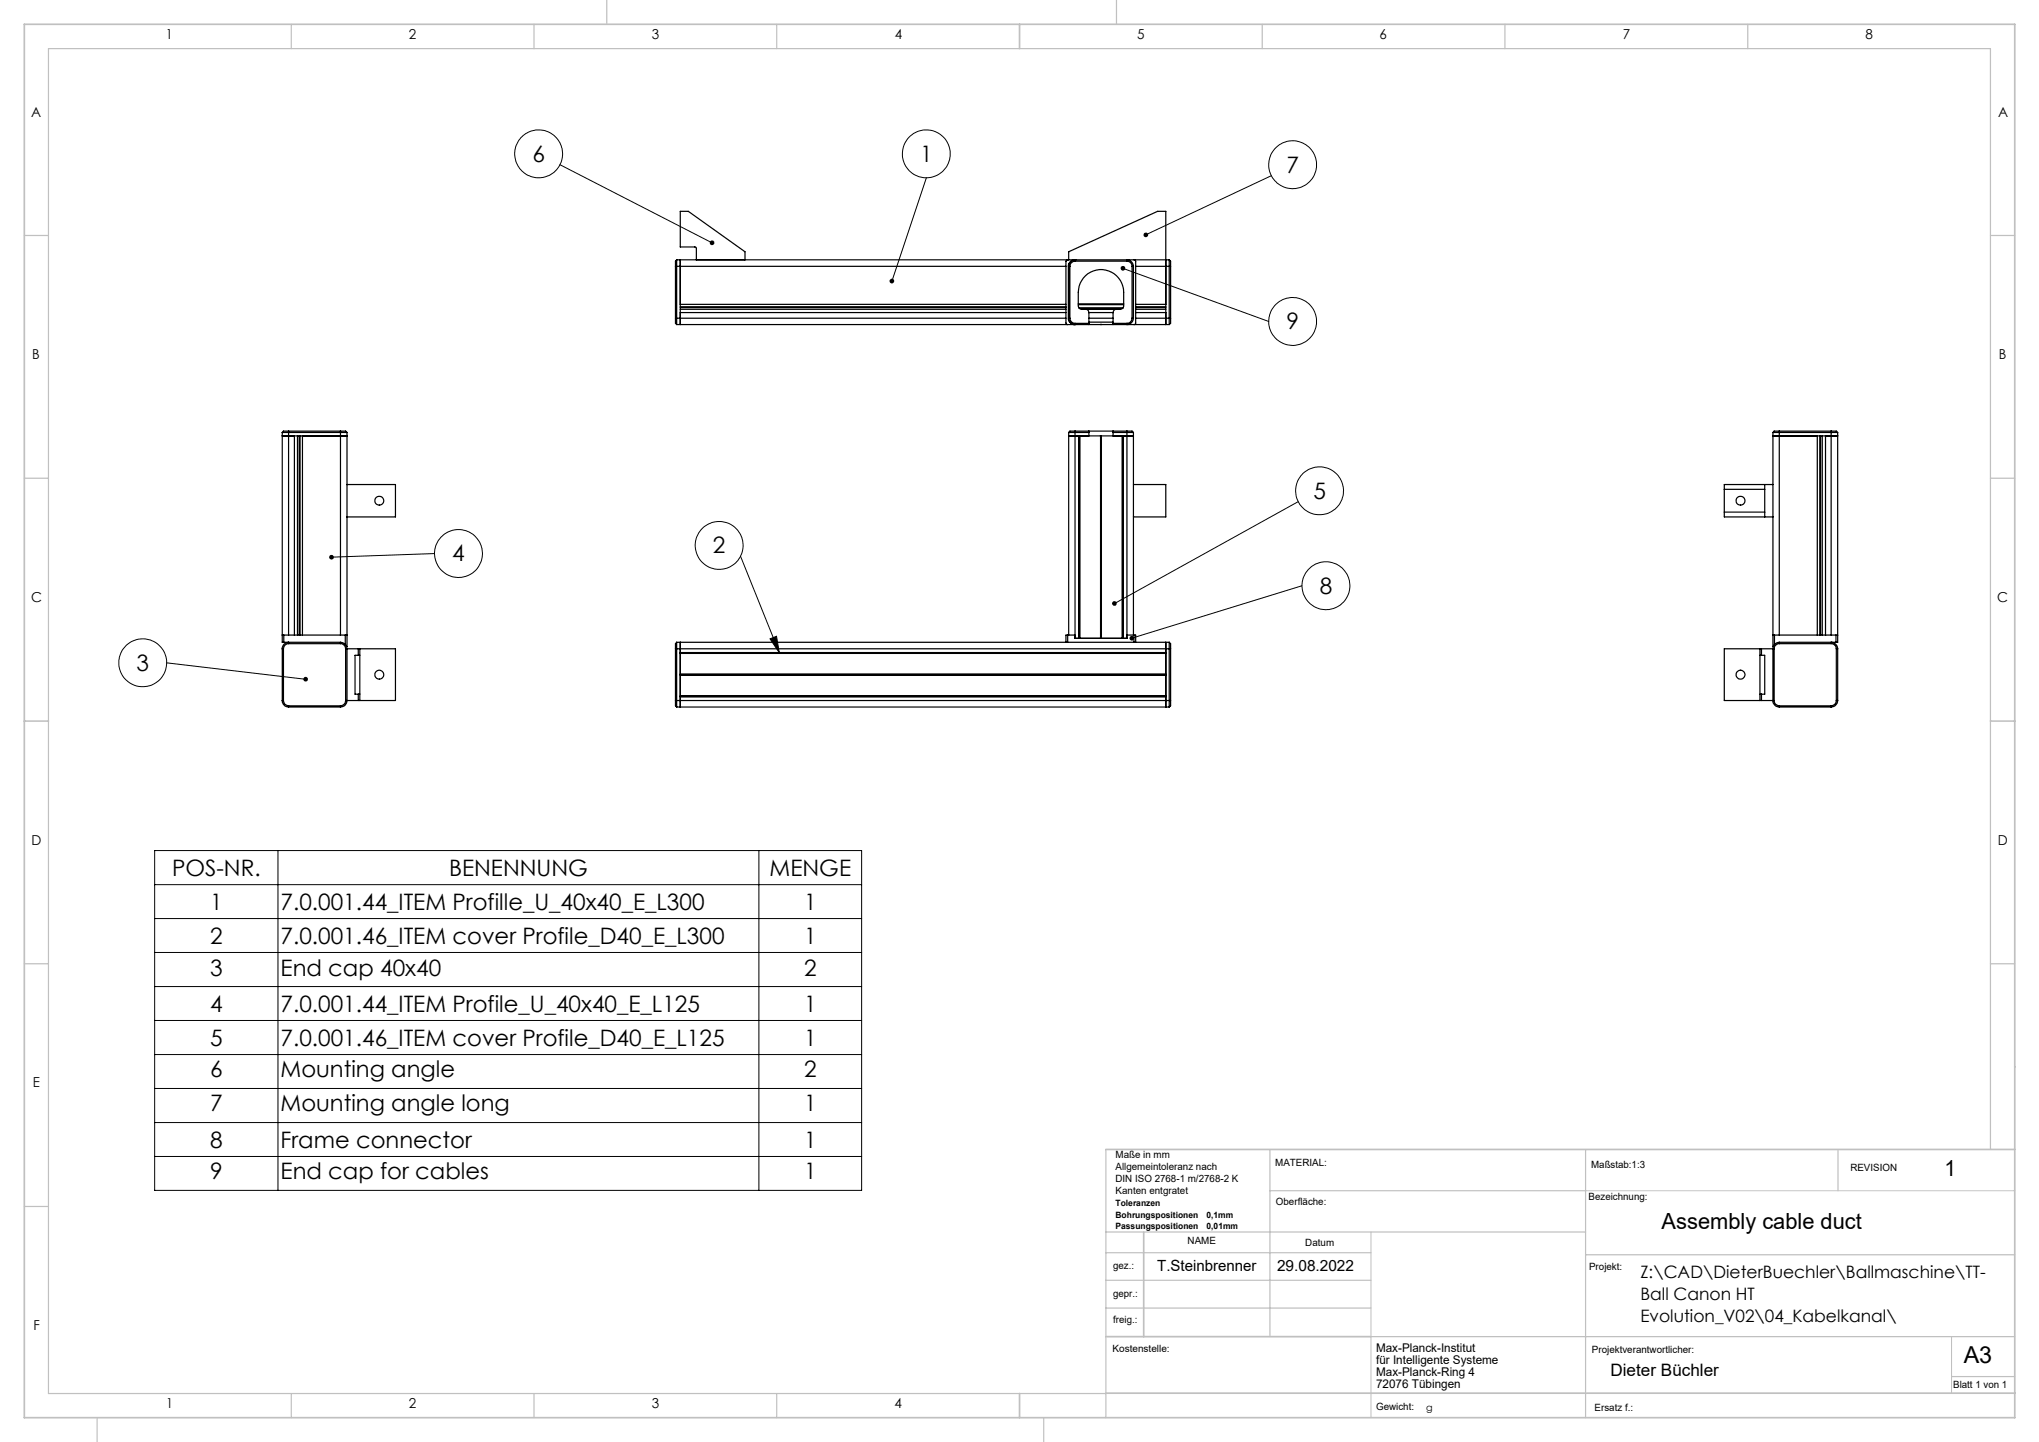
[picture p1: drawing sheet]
<svg xmlns="http://www.w3.org/2000/svg" width="420mm" height="297mm" viewBox="0 0 420 297" stroke-linecap="round" stroke-linejoin="round" font-family="sans-serif">
<path d="M282.4 253.7v38.3M326.6 245.2h88.4M402 275.3v11.6" fill="none" stroke="#c0c0c0" stroke-width=".21"/>
<g fill="none" stroke="#c0c0c0" stroke-width=".25">
<path d="M125 0v5M230 0v5M60 5v5M110 5v5M160 5v5M260 5v5M310 5v5M360 5v5M5 48.5h5M410 48.5h5M5 98.5h5M410 98.5h5"/>
<path d="M5 198.5h5M410 198.5h5M227.8 236.7v55.3M261.6 236.7v38.6M326.6 236.7v55.3M378.6 236.7v8.5M410 236.7v-226.7h-400v277h217.8M5 248.5h5M227.8 258h54.6M227.8 253.7h98.8M261.6 245.2h65M326.6 258.4h88.4"/>
<path d="M227.8 269.4h54.6M227.8 263.7h54.6M282.4 275.3h132.6M20 292v5M60 287v5M110 287v5M160 287v5M215 292v5M402 283.5h13"/>
</g>
<path d="M5 5h410v287h-410zM210 5v5M5 148.5h5M410 148.5h5M227.8 236.7h187.2M235.6 253.7v21.6M227.8 275.3h54.6M210 287v5M227.9 286.9h187.2" fill="none" stroke="#c0c0c0" stroke-width=".35"/>
<g fill="none" stroke="#000" stroke-width=".25">
<path d="M139.1 54.9v10.6M139.1 54.9h80.5M139.4 53.5v13.3M139.4 53.5l-.3 .3v1.1M139.4 53.5h101.4M140.1 53.5v13.3M143.4 53.5v-2.4l-.1-.2h-3.2v-7.4h1.7l11.7 8.4v1.6M219.9 53.5l-.3 .4v12.6l.1 .3h.2M220.1 53.5v-1.6l18.3-8.4h1.7v22M220.1 54.9v10.6M220.1 54.9h.3M220.4 54.9v10.6"/>
<path d="M221.4 53.5a1.39 1.39 0 0 0-1.3 1.4v10.6a1.33 1.33 0 0 0 1.3 1.3M221.4 53.5h.1M221.4 53.8a1.09 1.09 0 0 0-1 1.1M221.4 53.8v-.3a1.33 1.33 0 0 0-1.3 1.4M221.4 53.8h10.7M223.6 56.8a4.7 4.7 0 0 1 5-.9 4.7 4.7 0 0 1 2.9 4.3v2.8a.73 .73 0 0 1-.7 .7h-8a.73 .73 0 0 1-.7-.7 10 10 0 0 1 .4-4.7zM232.1 53.8a1.09 1.09 0 0 1 1.1 1.1M232.1 53.8v-.3a1.39 1.39 0 0 1 1.4 1.4M233.2 54.9h.3M233.2 54.9v10.6M233.5 54.9v10.6M233.6 53.5l.3 .3v12.8l-.3 .2"/>
<path d="M233.9 54.9h7.2M240.8 53.5v13.3M240.8 53.5l.3 .3v1.1M241.1 54.9v10.6M139.1 65.5v.2a1.15 1.15 0 0 0 .3 1.1M139.1 65.5h80.5M139.4 66.8h101.4M140.1 63.7h79.5M140.1 63.2h79.5M140.1 64.4h79.5M140.1 62.7h79.5M140.1 63.4h79.5"/>
<path d="M220.1 65.5a1.33 1.33 0 0 0 1.3 1.3v-.2M220.1 65.5h.3M220.4 65.5a1.09 1.09 0 0 0 1 1.1M221.4 66.8h.1M221.4 66.6h2.9M222.1 62.8h9.4M222.1 62.6h9.4M222.3 63.4h9M222.4 63.5h8.8M223.6 63.7a.66 .66 0 0 1 .7 .7M224.3 64.4v2.4M224.3 65.5h5"/>
<path d="M224.3 66.4h5M224.3 64.4h5M226.8 66.8h.1M226.8 66.8h-.1M229.3 64.4v2.4M229.3 66.6h2.8M229.9 63.7a.66 .66 0 0 0-.6 .7M233.2 65.5a1.09 1.09 0 0 1-1.1 1.1M233.2 65.5h.3M233.5 65.5a1.39 1.39 0 0 1-1.4 1.3v-.2M233.9 63.7h6.2M233.9 65.5h7.2"/>
<path d="M233.9 63.2h6.2M233.9 64.4h6.2M233.9 62.7h6.2M233.9 63.4h6.2M240.1 65.5v1.3zM241.1 65.5v.2a1.05 1.05 0 0 1-.3 1.1M58.1 89.1h13.4M58.1 89.8h1.3zM58.1 89.1v43.2h.4M59.4 89.8h12.1M59.4 88.8h-.1a1.05 1.05 0 0 0-1.2 .3M59.4 88.8h10.7"/>
<path d="M59.4 88.8v42M60.6 89.8v41M61.3 89.8v41M61.6 89.8v41M61.8 89.8v41M62.3 89.8v41M70.1 88.8h1.1l.3 .3M70.1 88.8v42M71.5 89.1v44h-.1M71.5 99.8h10v6.7h-10M220.1 89.1h4.2M220.1 89.8h1.3z"/>
<path d="M220.1 89.1v41.7M221.4 89.8h12.1M221.4 88.8h-.2a1.02 1.02 0 0 0-1.1 .3M221.4 88.8h2.9M221.4 88.8v42.7M222.2 89.8v41.7M222.3 89.8v41.7M222.4 89.8v41.7M224.3 88.8h5M224.3 88.8v1M226.7 89.8v41.7M226.8 89.8h.1"/>
<path d="M226.8 89.8v41.7M226.9 89.8v41.7M229.3 89.1h4.2M229.3 88.8h2.8M229.3 88.8v1M231.1 89.8v41.7M231.2 89.8v41.7M231.3 89.8v41.7M231.4 89.8v41.7M232.1 88.8h1.1l.3 .3M232.1 88.8v42.7h-10.7v-.7h-1.5M233.5 89.1v41.7"/>
<path d="M233.5 99.8h6.6v6.7h-6.6M363.5 99.8v6.7M365.2 89.8h13.3M365.2 89.1h13.3M365.2 89.1l.1 44M365.2 99.8h-10v6.7h10M366.5 88.8h-.2a1.02 1.02 0 0 0-1.1 .3M366.5 88.8h10.7M366.5 88.8v42M374.3 89.8v41M374.9 89.8v41M375 89.8v41"/>
<path d="M375.4 89.8v41M376 89.8v41M377.2 88.8h1l.3 .3M377.2 88.8v42M378.5 89.1v43.2h-.3M355.2 100.8h8.3M355.2 105.5h8.3M58.1 130.8h.4M58.1 133.6h.3M58.1 133.6v10.7M58.4 133.6v10.7M58.5 130.8h12.6"/>
<path d="M58.5 132.3h11.6M58.5 130.8v1.5M59.4 132.6a1.09 1.09 0 0 0-1 1M59.4 132.6v-.3a1.33 1.33 0 0 0-1.3 1.3M59.4 132.6h10.7M70.1 132.3a1.33 1.33 0 0 1 1.4 1.3v10.7a1.33 1.33 0 0 1-1.4 1.3M70.1 132.6a1.09 1.09 0 0 1 1.1 1M70.1 132.3v.3M71.1 130.8h.4M71.1 130.8v1.9M71.2 133.6h2.6M71.2 133.6v10.7"/>
<path d="M73.8 135h.3M73.8 133.6h.3M73.8 133.6v1.4M73.8 135h-.7v8h.7M74.1 133.6h7.4v10.7h-7.4M74.1 133.6v10.7M139.1 133.6h102M139.1 133.6v10.7M139.4 132.3l-.3 .3v1M139.4 132.3v13.3M139.4 132.3h80.2M140.1 132.3v13.3"/>
<path d="M140.1 134.4h100M140.1 134.5h100M140.1 134.6h100M140.1 138.8h100M140.1 138.9h100M140.1 139h100M140.1 139.1h100M219.6 132.3h.3M219.9 130.8h-.3v1.5M219.9 132.3h13.7M219.9 130.8v1.5M233.6 130.8h.3v1.5"/>
<path d="M233.6 132.3h.3M233.6 130.8h-1.5v.7M233.6 130.8v1.5M233.9 132.3h6.9M240.1 132.3v13.3M240.8 132.3v13.3M240.8 132.3l.3 .3v1M241.1 133.6v10.7M362.5 135h.3M362.5 133.6h.3M362.5 133.6h-7.3v10.7h7.3M362.5 133.6v10.7"/>
<path d="M362.8 133.6h2.6M362.8 135h.7v8h-.7M362.8 133.6v1.4M365.2 130.8h.3M365.4 133.6v10.7M365.5 130.8h12.7M365.5 130.8v1.9M366.5 132.6a1.09 1.09 0 0 0-1.1 1M366.5 132.3a1.33 1.33 0 0 0-1.3 1.3v10.7a1.33 1.33 0 0 0 1.3 1.3M366.5 132.3h11.7M366.5 132.6h10.7M366.5 132.3v.3"/>
<path d="M377.2 132.6a1.09 1.09 0 0 1 1 1M377.2 132.6v-.3a1.39 1.39 0 0 1 1.3 1.3M378.2 130.8h.3M378.2 130.8v1.5M378.2 133.6h.3M378.2 133.6v10.7M378.5 133.6v10.7M58.1 144.3a1.33 1.33 0 0 0 1.3 1.3M58.1 144.3h.3M58.4 144.3a1.08 1.08 0 0 0 1 1.1M59.4 145.6h10.7M59.4 145.4v.2"/>
<path d="M59.4 145.4h10.7M70.1 145.4v.2M71.2 144.3a1.08 1.08 0 0 1-1.1 1.1M71.2 144.3h2.6M73.8 143h.3M73.8 144.3h.3M73.8 143v1.3M139.1 144.3v1.1l.3 .2M139.1 144.3h102M139.4 145.6h101.4M140.1 143.3h100M140.1 143.4h100"/>
<path d="M140.1 143.5h100M241.1 144.3v.2a1.11 1.11 0 0 1-.3 1.1M362.5 143h.3M362.5 144.3h.3M362.8 144.3h2.6M362.8 143v1.3M365.4 144.3a1.08 1.08 0 0 0 1.1 1.1M366.5 145.6h10.7M366.5 145.4h10.7M366.5 145.4v.2M377.2 145.4v.2M378.2 144.3a1.08 1.08 0 0 1-1 1.1"/>
<path d="M378.2 144.3h.3M378.5 144.3a1.39 1.39 0 0 1-1.3 1.3"/>
<circle cx="78.1" cy="103.1" r=".92"/>
<circle cx="358.5" cy="103.1" r=".92"/>
<circle cx="78.1" cy="139" r=".92"/>
<circle cx="358.5" cy="139" r=".92"/>
</g>
<g fill="none" stroke="#000" stroke-width=".21">
<path d="M115.4 33.9l31.3 16.1M190.8 36.6l-7.1 21.3M261.9 36.2l-25.9 12.2M231.3 55.3l30 10.9M89.5 114l-21.2 .8M152.5 114.6l8 19.8M267.4 103.3l-37.8 21M34.3 136.5l28.7 3.4M158.6 131.6l1.3-.5 .6 3.3zM268.2 120.6l-35 10.8M31.9 175.2h145.6v70h-145.6zM57.3 175.2v70"/>
<path d="M156.3 175.2v70M31.9 182.2h145.6M31.9 189.2h145.6M31.9 196.2h145.6M31.9 203.2h145.6M31.9 210.2h145.6M31.9 217.2h145.6M31.9 224.2h145.6M31.9 231.2h145.6M31.9 238.2h145.6"/>
<circle cx="111" cy="31.7" r="4.9"/>
<circle cx="190.8" cy="31.7" r="4.9"/>
<circle cx="266.3" cy="33.9" r="4.9"/>
<circle cx="266.3" cy="66.2" r="4.9"/>
<circle cx="94.5" cy="114" r="4.9"/>
<circle cx="148.1" cy="112.3" r="4.9"/>
<circle cx="271.8" cy="101.1" r="4.9"/>
<circle cx="29.4" cy="136.5" r="4.9"/>
<circle cx="273.1" cy="120.6" r="4.9"/>
</g>
<path d="M158.6 131.6l1.3-.5 .6 3.3zM229.3 123.9l-.2 .3v.3l.5-.2-.5 .2a.49 .49 0 0 0 .7 .2 .49 .49 0 0 0 .2-.7 .49 .49 0 0 0-.7-.1zM232.8 131.1l-.1 .5 .5-.2-.5 .2a.48 .48 0 0 0 .7 .3 .48 .48 0 0 0 .1-.7 .48 .48 0 0 0-.7-.1zM183.5 57.5a.49 .49 0 0 0-.3 .4 .49 .49 0 0 0 .4 .4l.1-.4-.1 .4a.48 .48 0 0 0 .6-.4 .48 .48 0 0 0-.7-.4zM146.3 49.7a.49 .49 0 0 0 .1 .7 .49 .49 0 0 0 .7-.2l-.4-.2 .4 .2v-.3a.48 .48 0 0 0-.3-.4 .48 .48 0 0 0-.5 .2zM235.7 48l-.1 .6 .4-.2-.4 .2a.49 .49 0 0 0 .7 .2 .49 .49 0 0 0 .1-.7 .49 .49 0 0 0-.7-.1zM231 54.9l-.1 .2 .4 .2-.4-.2a.48 .48 0 0 0 .4 .6 .48 .48 0 0 0 .4-.6 .48 .48 0 0 0-.7-.2zM67.9 114.4l-.1 .4h.5h-.5a.48 .48 0 0 0 .6 .4 .48 .48 0 0 0 .3-.7 .48 .48 0 0 0-.8-.1zM62.6 139.6a.48 .48 0 0 0 .1 .7 .48 .48 0 0 0 .7-.4h-.4h.4v-.2a.44 .44 0 0 0-.8-.1z" fill="#000"/>
<text font-size="4.8" x="404.5" y="280.8">A3</text>
<g font-size="4.7">
<text x="109.7" y="33.3">6</text>
<text x="189.5" y="33.3">1</text>
<text x="265" y="35.6">7</text>
<text x="265" y="67.8">9</text>
<text x="270.5" y="102.7">5</text>
<text x="146.9" y="114">2</text>
<text x="93.2" y="115.6">4</text>
<text x="271.8" y="122.3">8</text>
<text x="28.1" y="138.1">3</text>
<text x="35.4" y="180.4">POS-NR.</text>
<text x="92.5" y="180.4">BENENNUNG</text>
<text x="158.5" y="180.4">MENGE</text>
<text x="43.3" y="187.4">1</text>
<text x="57.8" y="187.4">7.0.001.44_ITEM Profille_U_40x40_E_L300</text>
<text x="165.6" y="187.4">1</text>
<text x="43.3" y="194.4">2</text>
<text x="57.8" y="194.4">7.0.001.46_ITEM cover Profile_D40_E_L300</text>
<text x="165.6" y="194.4">1</text>
<text x="43.3" y="200.9">3</text>
<text x="57.8" y="200.9">End cap 40x40</text>
<text x="165.6" y="200.9">2</text>
<text x="43.3" y="208.4">4</text>
<text x="57.8" y="208.4">7.0.001.44_ITEM Profile_U_40x40_E_L125</text>
<text x="165.6" y="208.4">1</text>
<text x="43.3" y="215.4">5</text>
<text x="57.8" y="215.4">7.0.001.46_ITEM cover Profile_D40_E_L125</text>
<text x="165.6" y="215.4">1</text>
<text x="43.3" y="221.9">6</text>
<text x="57.8" y="221.9">Mounting angle</text>
<text x="165.6" y="221.9">2</text>
<text x="43.3" y="228.9">7</text>
<text x="57.8" y="228.9">Mounting angle long</text>
<text x="165.6" y="228.9">1</text>
<text x="43.3" y="236.4">8</text>
<text x="57.8" y="236.4">Frame connector</text>
<text x="165.6" y="236.4">1</text>
<text x="43.3" y="242.9">9</text>
<text x="57.8" y="242.9">End cap for cables</text>
<text x="165.6" y="242.9">1</text>
</g>
<g font-size="4.6">
<text x="400.5" y="242.3">1</text>
<text x="342.3" y="253">Assembly cable duct</text>
</g>
<g font-size="3.5">
<text x="337.9" y="263.3">Z:\CAD\DieterBuechler\Ballmaschine\TT-</text>
<text x="337.9" y="267.8">Ball Canon HT</text>
<text x="337.9" y="272.3">Evolution_V02\04_Kabelkanal\</text>
<text x="331.7" y="283.4">Dieter Büchler</text>
</g>
<g font-size="3.2">
<text x="238.4" y="261.7">T.Steinbrenner</text>
<text x="263.1" y="261.7">29.08.2022</text>
</g>
<g font-size="2.8">
<text x="34.1" y="8.1">1</text>
<text x="84.2" y="8.1">2</text>
<text x="134.2" y="8.1">3</text>
<text x="184.3" y="8">4</text>
<text x="234.2" y="8">5</text>
<text x="284.2" y="8.1">6</text>
<text x="334.3" y="8.1">7</text>
<text x="384.2" y="8.1">8</text>
<text x="6.4" y="24.1">A</text>
<text x="411.6" y="24">A</text>
<text x="6.6" y="74">B</text>
<text x="411.7" y="73.9">B</text>
<text x="6.4" y="124">C</text>
<text x="411.4" y="124">C</text>
<text x="6.5" y="174">D</text>
<text x="411.5" y="174.1">D</text>
<text x="6.8" y="223.9">E</text>
<text x="6.9" y="274">F</text>
<text x="34.2" y="290">1</text>
<text x="84.2" y="290">2</text>
<text x="134.3" y="290">3</text>
<text x="184.2" y="290">4</text>
</g>
<g font-size="2.5">
<text x="283.5" y="278.4">Max-Planck-Institut</text>
<text x="283.5" y="280.8">für Intelligente Systeme</text>
<text x="283.5" y="283.3">Max-Planck-Ring 4</text>
<text x="283.5" y="285.8">72076 Tübingen</text>
</g>
<g font-size="2.1">
<text x="229.8" y="238.4">Maße in mm</text>
<text x="229.8" y="240.9">Allgemeintoleranz nach</text>
<text x="229.8" y="243.4">DIN ISO 2768-1 m/2768-2 K</text>
<text x="229.8" y="245.9">Kanten entgratet</text>
<text x="262.7" y="240.1">MATERIAL:</text>
<text x="327.8" y="240.7">Maßstab:1:3</text>
<text x="381.2" y="241.1">REVISION</text>
<text x="262.8" y="248.3">Oberfläche:</text>
<text x="327.2" y="247.2">Bezeichnung:</text>
<text x="244.6" y="256.1">NAME</text>
<text x="268.9" y="256.7">Datum</text>
<text x="229.3" y="261.3">gez.:</text>
<text x="327.3" y="261.6">Projekt:</text>
<text x="229.3" y="267.2">gepr.:</text>
<text x="229.3" y="272.5">freig.:</text>
<text x="229.1" y="278.4">Kostenstelle:</text>
<text x="327.9" y="278.6">Projektverantwortlicher:</text>
<text x="402.3" y="285.8">Blatt 1 von 1</text>
<text x="283.5" y="290.5">Gewicht:</text>
<text x="328.5" y="290.7">Ersatz f.:</text>
</g>
<text font-size="2" x="293.8" y="290.5">g</text>
<g font-size="1.8">
<text x="229.8" y="248.4">Toleranzen</text>
<text x="229.8" y="250.8">Bohrungspositionen</text>
<text x="248.5" y="250.8">0,1mm</text>
<text x="229.8" y="253.1">Passungspositionen</text>
<text x="248.5" y="253.1">0,01mm</text>
</g>
</svg>
